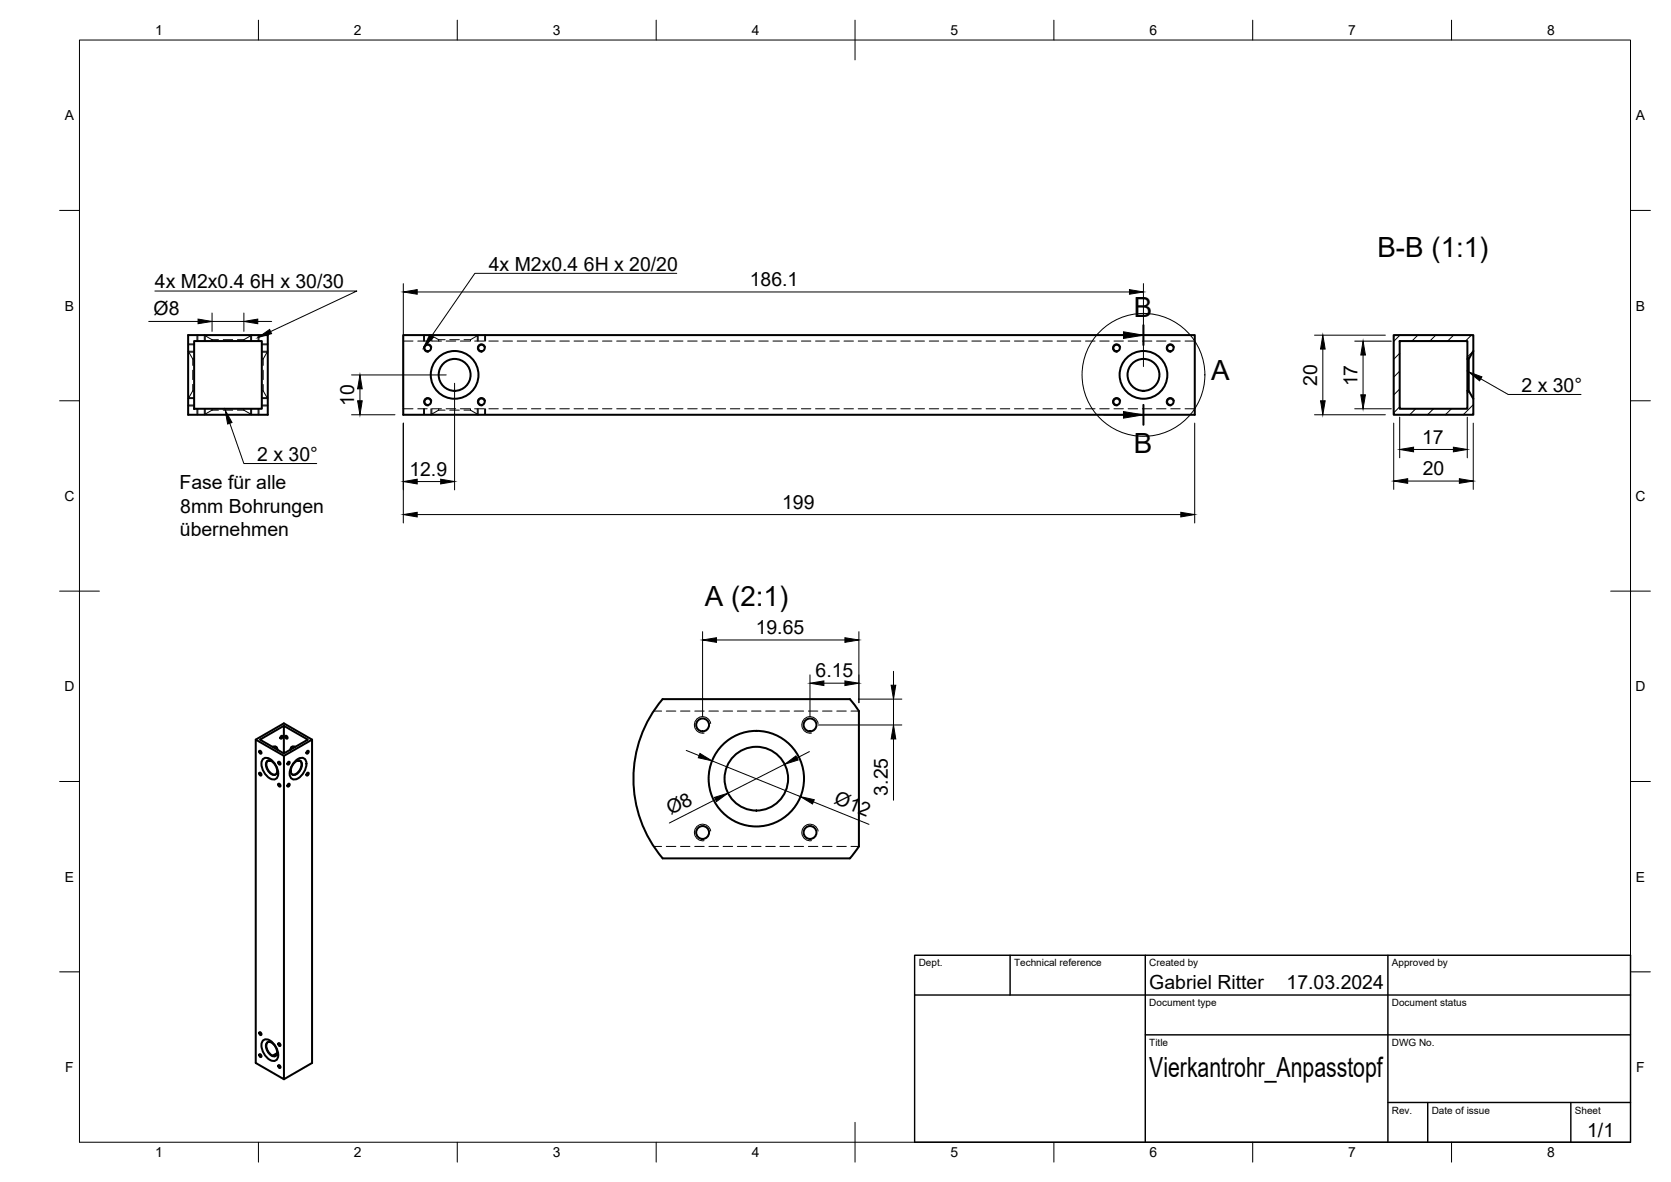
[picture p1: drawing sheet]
<svg xmlns="http://www.w3.org/2000/svg" width="420mm" height="297mm" viewBox="0 0 420 297" stroke-linecap="round" stroke-linejoin="round" font-family="sans-serif">
<!-- layer: Visible -->
<g fill="none" stroke="#000" stroke-width=".51">
<path d="M47.3 84.2h20v20h-20zM48.8 85.7h17v17h-17zM101.4 84.2h199v20h-199zM350.4 84.2h20.1v4l-1.2 2h-.3v-4.5h-17.1v17h17.1v-4.5h.3l1.2 2v4h-20.1zM369 90.2v8M369.3 90.2v8M370.5 88.2v12M166.6 175.7h47.1l2.3 3v34l-2.3 3M166.6 175.7a30.9 30.9 0 0 0 0 40M64.3 185.9l7.1 4.1v81.2l-7.1-4.1v-81.2l7.1-4.1 7.1 4.1v81.2l-7.1 4.1M65.2 188.7l.4 .1 .1 .6-.4-.2zM65.2 194.2l.4 .1 .1 .6-.4-.2z"/>
<path d="M66 190.9a1.8 1.8 0 0 1 2.8 .6l.7 1.1a2.53 2.53 0 0 1-.2 3.2 2.75 2.75 0 0 1-3.1-2.1 3.2 3.2 0 0 1-.2-2.8zM67.1 191.3a1.63 1.63 0 0 1 2.2 1.1 1.63 1.63 0 0 1-.2 2.3 2.49 2.49 0 0 1-2-3.4zM67.3 191.2a2.38 2.38 0 0 0 2 3.4M67.4 191.1l.6 .1M67.8 191.1h-.3M68.5 187.7a.82 .82 0 0 1 1.3 .7M69.3 187.6l.4 .7M70 197l.4 .1 .1 .5-.4-.1zM70 191.5l.4 .1 .1 .5-.4-.1zM70.6 185.1l.3-.2 .2 .2-.5 .5-.1-.2zM71.4 182.4l6 3.5-6 3.4zM71.4 182.4l-6 3.5 6 3.4"/>
<path d="M71.8 185l.4 .1 .1 .5-.4-.1zM72.4 197.1l.3-.2 .1 .2-.4 .6-.1-.2zM72.4 191.6l.3-.2 .1 .2-.4 .6-.1-.2zM73.5 187.6l-.4 .7M74 191.5a1.8 1.8 0 0 1 2.8-.6 3.9 3.9 0 0 1-2.9 5 1.8 1.8 0 0 1-.9-2.7zM74.1 191.6a1 1 0 0 1 1.4-.4 1 1 0 0 1 .4 1.4l-.4 .9a1.63 1.63 0 0 1-2.1 1.1 2.4 2.4 0 0 1 .7-3zM74.3 187.7a.82 .82 0 0 0-1.3 .7M75 191.1h.3M75.4 191.1l-.6 .1M75.5 191.2a2.38 2.38 0 0 1-2 3.4M77.2 188.8l.3-.1 .1 .2-.4 .5-.2-.2zM77.2 194.3l.3-.1 .1 .2-.4 .5-.2-.2z"/>
<path d="M78.5 185.9l-7.1 4.1M166.6 215.7h47.1M65.2 259.4l.4 .1 .1 .6-.4-.1zM65.2 265l.4 .1 .1 .5-.4-.1zM66 261.6a1.8 1.8 0 0 1 2.8 .6l.7 1.1a2.53 2.53 0 0 1-.2 3.2 2.75 2.75 0 0 1-3.1-2 3.2 3.2 0 0 1-.2-2.9zM67.1 262a1.63 1.63 0 0 1 2.2 1.1 1.63 1.63 0 0 1-.2 2.3 2.49 2.49 0 0 1-2-3.4zM67.3 261.9a2.38 2.38 0 0 0 2 3.4M69.7 264.7l-1.2 .6M70 267.7l.4 .1 .1 .5-.4-.1zM70 262.2l.4 .1 .1 .5-.4-.1z"/>
<circle cx="107.6" cy="87.5" r=".81"/>
<circle cx="114.3" cy="94.2" r="6"/>
<circle cx="114.3" cy="94.2" r="4"/>
<circle cx="121.1" cy="87.5" r=".81"/>
<circle cx="280.8" cy="87.5" r=".81"/>
<circle cx="287.5" cy="94.2" r="6"/>
<circle cx="287.5" cy="94.2" r="4"/>
<circle cx="294.3" cy="87.5" r=".81"/>
<circle cx="107.6" cy="101" r=".81"/>
<circle cx="121.1" cy="101" r=".81"/>
<circle cx="280.8" cy="101" r=".81"/>
<circle cx="294.3" cy="101" r=".81"/>
<circle cx="176.7" cy="182.2" r="1.62"/>
<circle cx="190.2" cy="195.7" r="8"/>
<circle cx="190.2" cy="195.7" r="12"/>
<circle cx="203.7" cy="182.2" r="1.62"/>
<circle cx="176.7" cy="209.2" r="1.62"/>
<circle cx="203.7" cy="209.2" r="1.62"/>
</g>
<!-- layer: Hidden -->
<g fill="none" stroke="#000" stroke-width=".25">
<path d="M47.3 88.2l1.2 2h.3M47.3 86.6h1.5M47.3 88.3h1.5M48.5 90.2v1.6M48.5 93v2.4M48.5 96.6v1.6M48.5 98.2h.3M48.5 98.2l-1.2 2M49.7 84.2v1.5M51.3 84.2l2 1.2M51.4 84.2v1.5M53.3 85.4h1.6"/>
<path d="M53.3 85.4v.3M56.1 85.4h2.4M59.7 85.4h1.6M63.3 84.2v1.5M63.3 84.2l-2 1.2v.3M64.9 84.2v1.5M65.8 86.6h1.5M65.8 88.3h1.5M65.8 90.2h.4M65.8 98.2h.4M66.2 96.6v1.6M66.2 93v2.4"/>
<path d="M66.2 90.2v1.6M66.2 98.2l1.1 2M67.3 88.2l-1.1 2M101.4 85.7h2.4M105.1 85.7h2.3M106.7 84.2v1.5M108.3 84.2l2 1.2M108.4 84.2v1.5M108.6 85.7h2.4M110.3 85.4h1.6M110.3 85.4v.3M112.2 85.7h2.4"/>
<path d="M113.1 85.4h2.4M115.8 85.7h2.4M116.7 85.4h1.6M119.3 85.7h2.4M120.2 84.2v1.5M120.3 84.2l-2 1.2v.3M121.9 84.2v1.5M122.9 85.7h2.4M126.5 85.7h2.4M130 85.7h2.4M133.6 85.7h2.4M137.2 85.7h2.4"/>
<path d="M140.8 85.7h2.4M144.3 85.7h2.4M147.9 85.7h2.4M151.5 85.7h2.4M155.1 85.7h2.3M158.6 85.7h2.4M162.2 85.7h2.4M165.8 85.7h2.3M169.4 85.7h2.3M172.9 85.7h2.4M176.5 85.7h2.4M180.1 85.7h2.4"/>
<path d="M183.6 85.7h2.4M187.2 85.7h2.4M190.8 85.7h2.4M194.4 85.7h2.3M197.9 85.7h2.4M201.5 85.7h2.4M205.1 85.7h2.4M208.6 85.7h2.4M212.2 85.7h2.4M215.8 85.7h2.4M219.4 85.7h2.3M222.9 85.7h2.4"/>
<path d="M226.5 85.7h2.4M230.1 85.7h2.4M233.7 85.7h2.3M237.2 85.7h2.4M240.8 85.7h2.4M244.4 85.7h2.3M247.9 85.7h2.4M251.5 85.7h2.4M255.1 85.7h2.4M258.7 85.7h2.3M262.2 85.7h2.4M265.8 85.7h2.4"/>
<path d="M269.4 85.7h2.4M272.9 85.7h2.4M276.5 85.7h2.4M280.1 85.7h2.4M283.7 85.7h2.3M287.2 85.7h2.4M290.8 85.7h2.4M294.4 85.7h2.4M298 85.7h2.4M47.3 100.2h1.5M47.3 101.8h1.5M49.7 102.7v1.5"/>
<path d="M51.4 102.7v1.5M53.3 103.1h1.6M53.3 103.1l-2 1.1M53.3 102.7v.4M56.1 103.1h2.4M59.7 103.1h1.6M61.3 103.1l2 1.1M61.3 102.7v.4M63.3 102.7v1.5M64.9 102.7v1.5M65.8 100.2h1.5M65.8 101.8h1.5"/>
<path d="M101.4 102.7h2.4M105.1 102.7h2.3M106.7 102.7v1.5M108.4 102.7v1.5M108.6 102.7h2.4M110.3 103.1h1.6M110.3 103.1l-2 1.1M110.3 102.7v.4M112.2 102.7h2.4M113.1 103.1h2.4M115.8 102.7h2.4M116.7 103.1h1.6"/>
<path d="M118.3 103.1l2 1.1M118.3 102.7v.4M119.3 102.7h2.4M120.2 102.7v1.5M121.9 102.7v1.5M122.9 102.7h2.4M126.5 102.7h2.4M130 102.7h2.4M133.6 102.7h2.4M137.2 102.7h2.4M140.8 102.7h2.4M144.3 102.7h2.4"/>
<path d="M147.9 102.7h2.4M151.5 102.7h2.4M155.1 102.7h2.3M158.6 102.7h2.4M162.2 102.7h2.4M165.8 102.7h2.3M169.4 102.7h2.3M172.9 102.7h2.4M176.5 102.7h2.4M180.1 102.7h2.4M183.6 102.7h2.4M187.2 102.7h2.4"/>
<path d="M190.8 102.7h2.4M194.4 102.7h2.3M197.9 102.7h2.4M201.5 102.7h2.4M205.1 102.7h2.4M208.6 102.7h2.4M212.2 102.7h2.4M215.8 102.7h2.4M219.4 102.7h2.3M222.9 102.7h2.4M226.5 102.7h2.4M230.1 102.7h2.4"/>
<path d="M233.7 102.7h2.3M237.2 102.7h2.4M240.8 102.7h2.4M244.4 102.7h2.3M247.9 102.7h2.4M251.5 102.7h2.4M255.1 102.7h2.4M258.7 102.7h2.3M262.2 102.7h2.4M265.8 102.7h2.4M269.4 102.7h2.4M272.9 102.7h2.4"/>
<path d="M276.5 102.7h2.4M280.1 102.7h2.4M283.7 102.7h2.3M287.2 102.7h2.4M290.8 102.7h2.4M294.4 102.7h2.4M298 102.7h2.4M164.4 178.7h1.9M167.5 178.7h2.4M171.1 178.7h2.4M174.7 178.7h2.4M178.2 178.7h2.4"/>
<path d="M181.8 178.7h2.4M185.4 178.7h2.4M189 178.7h2.3M192.5 178.7h2.4M196.1 178.7h2.4M199.7 178.7h2.4M203.3 178.7h2.3M206.8 178.7h2.4M210.4 178.7h2.4M214 178.7h2M164.4 212.7h1.9M167.5 212.7h2.4"/>
<path d="M171.1 212.7h2.4M174.7 212.7h2.4M178.2 212.7h2.4M181.8 212.7h2.4M185.4 212.7h2.4M189 212.7h2.3M192.5 212.7h2.4M196.1 212.7h2.4M199.7 212.7h2.4M203.3 212.7h2.3M206.8 212.7h2.4M210.4 212.7h2.4"/>
<path d="M214 212.7h2"/>
</g>
<!-- layer: Hidden Narrow -->
<g fill="none" stroke="#000" stroke-width=".25">
<path d="M47.3 86.4h1.5M47.3 88.5h1.5M47.3 99.9h1.5M49.5 84.2v1.5M51.6 84.2v1.5M63 84.2v1.5M65.1 84.2v1.5M65.8 86.4h1.5M65.8 88.5h1.5M65.8 99.9h1.5M106.5 84.2v1.5M108.6 84.2v1.5"/>
<path d="M120 84.2v1.5M122.1 84.2v1.5M47.3 102h1.5M49.5 102.7v1.5M51.6 102.7v1.5M63 102.7v1.5M65.1 102.7v1.5M65.8 102h1.5M106.5 102.7v1.5M108.6 102.7v1.5M120 102.7v1.5M122.1 102.7v1.5"/>
</g>
<!-- layer: Visible Narrow -->
<path d="M108.6 87.3a1.04 1.04 0 0 0-1.2-.9 1.04 1.04 0 0 0-.9 1.3 1.04 1.04 0 0 0 1.2 .8M122.1 87.3a1.04 1.04 0 0 0-1.2-.9 1.04 1.04 0 0 0-.9 1.3 1.04 1.04 0 0 0 1.2 .8M281.8 87.3a1.04 1.04 0 0 0-1.2-.9 1.04 1.04 0 0 0-.9 1.3 1.04 1.04 0 0 0 1.2 .8M295.3 87.3a1.04 1.04 0 0 0-1.2-.9 1.04 1.04 0 0 0-.9 1.3 1.04 1.04 0 0 0 1.3 .8M108.6 100.8a1.04 1.04 0 0 0-1.2-.9 1.04 1.04 0 0 0-.9 1.3 1.04 1.04 0 0 0 1.2 .8M122.1 100.8a1.04 1.04 0 0 0-1.2-.9 1.04 1.04 0 0 0-.9 1.3 1.04 1.04 0 0 0 1.2 .8M281.8 100.8a1.04 1.04 0 0 0-1.2-.9 1.04 1.04 0 0 0-.9 1.3 1.04 1.04 0 0 0 1.2 .8M295.3 100.8a1.04 1.04 0 0 0-1.2-.9 1.04 1.04 0 0 0-.9 1.3 1.04 1.04 0 0 0 1.3 .8M178.7 181.8a2.07 2.07 0 0 0-2.4-1.7 2.07 2.07 0 0 0-1.7 2.5 2.07 2.07 0 0 0 2.4 1.6M205.7 181.8a2.07 2.07 0 0 0-2.4-1.7 2.07 2.07 0 0 0-1.7 2.5 2.07 2.07 0 0 0 2.4 1.6M178.7 208.8a2.07 2.07 0 0 0-2.4-1.6 2.07 2.07 0 0 0-1.7 2.4 2.07 2.07 0 0 0 2.4 1.7M205.7 208.8a2.07 2.07 0 0 0-2.4-1.6 2.07 2.07 0 0 0-1.7 2.4 2.07 2.07 0 0 0 2.4 1.7" fill="none" stroke="#000" stroke-width=".25"/>
<!-- layer: BORDER -->
<g fill="none" stroke="#000" stroke-width=".25">
<path d="M20 10.1h390v276.9h-390zM65 5.1v5M115 5.1v5M165 5.1v5M215 5.1v10M265 5.1v5M315 5.1v5M365 5.1v5M15 52.9h5M410 52.9h5M15 100.7h5M410 100.7h5"/>
<path d="M15 148.6h10M405 148.6h10M15 196.4h5M410 196.4h5M15 244.2h5M410 244.2h5M65 287v5M115 287v5M165 287v5M215 282.1v9.9M265 287v5M315 287v5"/>
<path d="M365 287v5"/>
</g>
<!-- layer: TITLEBLOCK -->
<path d="M230 240.1h180v46.9h-180zM230 250h180M254 240.1v9.9M288 240.1v46.9M349 240.1v46.9M288 260.1h122M349 277.1h61M359 277.1v9.9M395 277.1v9.9" fill="none" stroke="#000" stroke-width=".36"/>
<!-- layer: FD_Dimensions -->
<g fill="none" stroke="#000" stroke-width=".25">
<path d="M53.3 78.7v4.6M61.3 78.7v4.6M101.4 71.3v30.8M104.9 73.4h179.1M287.5 71.3v20.8M37.4 80.8h12.4M53.3 80.8h8M64.8 80.8h3.5M88.4 94.2h23.8M90.5 97.7v3M114.3 96.3v26.8M330.5 84.2h17.8"/>
<path d="M332.6 87.7v13M340.6 85.7h9.2M342.7 89.2v10M88.4 104.2h10.9M101.4 106.3v25.1M300.4 106.3v25.1M330.5 104.2h17.8M340.6 102.7h9.2M350.4 106.3v16.7M351.9 104.8v10.2M355.4 113h10M368.9 104.8v10.2"/>
<path d="M370.4 106.3v16.7M104.9 121h5.9M104.9 129.3h192M353.9 120.9h13M176.7 158.7v21.4M216 158.7v17.9M180.1 160.8h32.3M203.7 169.6v10.5M207.2 171.7h5.2M215.8 175.7h11M224.7 168.7v3.5M224.7 175.7v6.5"/>
<path d="M172.6 188.6l3.2 1.3M179 191.2l22.3 9M197.3 192.1l-14.3 7.2M203.5 188.9l-3.1 1.6M205.8 182.2h21M224.7 185.7v15.4M179.9 200.9l-11.6 5.9M204.5 201.5l14 5.7"/>
</g>
<g fill="#000" stroke="#000" stroke-width=".25">
<path d="M101.4 73.4l3.5-.6v1.1zM284 72.8l3.5 .6-3.5 .5zM49.8 80.2l3.5 .6-3.5 .6zM61.3 80.8l3.5-.6v1.2zM90.5 94.2l.6 3.5h-1.2zM332.6 84.2l.6 3.5h-1.2zM342.7 85.7l.6 3.5h-1.1zM342.2 99.2h1.1l-.6 3.5zM89.9 100.7h1.2l-.6 3.5zM332 100.7h1.2l-.6 3.5zM351.9 113l3.5-.6v1.1zM365.4 112.4l3.5 .6-3.5 .5z"/>
<path d="M101.4 121l3.5-.6v1.2zM101.4 129.3l3.5-.6v1.2zM110.8 120.4l3.5 .6-3.5 .6zM296.9 128.7l3.5 .6-3.5 .6zM350.4 120.9l3.5-.6v1.2zM366.9 120.3l3.5 .6-3.5 .6zM176.7 160.8l3.4-.5v1.1zM203.7 171.7l3.5-.6v1.2zM212.4 171.1l3.6 .6-3.6 .6zM212.4 160.3l3.6 .5-3.6 .6zM224.1 172.2h1.1l-.5 3.5zM176 189.3l3 1.9-3.4-.8z"/>
<path d="M197.3 192.1l2.8-2.1 .6 1zM224.7 182.2l.5 3.5h-1.1zM179.6 200.4l3.4-1.1-2.8 2.1zM201.3 200.2l3.4 .8-.4 1z"/>
</g>
<!-- layer: Hole Notes -->
<path d="M64.9 84.8l2.9-2 .5 1zM108 84.1l1 .7-2.5 2.5z" fill="#000" stroke="#000" stroke-width=".25"/>
<path d="M38.9 73.1h50.8l-21.6 10.2M170.2 68.7h-50.8l-10.9 15.7" fill="none" stroke="#000" stroke-width=".25"/>
<!-- layer: Detail Boundary -->
<circle cx="287.5" cy="94.2" r="15.4" fill="none" stroke="#000" stroke-width=".25"/>
<!-- layer: Hatching -->
<g fill="none" stroke="#000" stroke-width=".25">
<path d="M351.9 88.8l-1.5 1.5M351.9 93.3l-1.5 1.5M351.9 97.8l-1.5 1.5M352 84.2l-1.6 1.6M356.5 84.2l-1.5 1.5M361 84.2l-1.5 1.5M365.5 84.2l-1.5 1.5M369.3 98.3l-.4 .4M370 84.2l-1.5 1.5M370.4 88.3l-1.5 1.4M351.9 102.2l-1.5 1.5M356 102.7l-1.5 1.5"/>
<path d="M360.4 102.7l-1.5 1.5M364.9 102.7l-1.5 1.5M370.4 101.7l-2.5 2.5"/>
</g>
<!-- layer: Section Lines -->
<path d="M287.5 81.7v5M287.5 101.8v5" fill="none" stroke="#000" stroke-width=".51"/>
<path d="M277.5 84.2h5M277.5 104.3h5" fill="none" stroke="#000" stroke-width=".25"/>
<path d="M282.5 83.4l5 .8-5 .9zM282.5 103.4l5 .9-5 .8z" fill="#000" stroke="#000" stroke-width=".25"/>
<!-- layer: Leaders -->
<path d="M369.3 93.5l3.3 1.2-.6 1zM56.6 103.1l1.7 3.1-1.1 .4z" fill="#000" stroke="#000" stroke-width=".25"/>
<path d="M372.3 95.2l6.9 3.9h18.3M57.8 106.4l3.5 10.1h18.3" fill="none" stroke="#000" stroke-width=".25"/>
<g font-size="7">
<text x="346.3" y="64.5">B-B (1:1)</text>
<text x="285.1" y="79.7">B</text>
<text x="304.6" y="95.6">A</text>
<text x="285.1" y="113.8">B</text>
<text x="177.2" y="152.2">A (2:1)</text>
<text x="289" y="270.6">Vierkantrohr_Anpasstopf</text>
</g>
<g font-size="4.9">
<text x="122.9" y="68">4x M2x0.4</text>
<text x="146.8" y="68">6H x 20/20</text>
<text x="188.5" y="71.9">186.1</text>
<text x="38.9" y="72.4">4x M2x0.4</text>
<text x="62.9" y="72.4">6H x 30/30</text>
<text x="38.6" y="79.2">Ø8</text>
<text x="331.2" y="96.9" transform="rotate(-90 331.2 96.9)">20</text>
<text x="341.3" y="97.1" transform="rotate(-90 341.3 97.1)">17</text>
<text x="382.6" y="98.4">2 x 30°</text>
<text x="89" y="102.1" transform="rotate(-90 89 102.1)">10</text>
<text x="357.6" y="111.6">17</text>
<text x="64.7" y="115.8">2 x 30°</text>
<text x="102.9" y="119.6">12.9</text>
<text x="357.8" y="119.4">20</text>
<text x="45.1" y="123">Fase für alle</text>
<text x="45.3" y="128.8">8mm Bohrungen</text>
<text x="196.7" y="127.9">199</text>
<text x="45.2" y="134.7">übernehmen</text>
<text x="190" y="159.4">19.65</text>
<text x="205.1" y="170.2">6.15</text>
<text x="209.5" y="201.8" transform="rotate(22 209.5 201.8)">Ø12</text>
<text x="223.2" y="199.9" transform="rotate(-90 223.2 199.9)">3.25</text>
<text x="168.7" y="204.9" transform="rotate(-27 168.7 204.9)">Ø8</text>
<text x="289" y="248.5">Gabriel Ritter</text>
<text x="323.5" y="248.5">17.03.2024</text>
<text x="399.1" y="285.7">1/1</text>
</g>
<g font-size="3.5">
<text x="39" y="8.8">1</text>
<text x="89" y="8.8">2</text>
<text x="139" y="8.8">3</text>
<text x="189" y="8.8">4</text>
<text x="239" y="8.8">5</text>
<text x="289" y="8.8">6</text>
<text x="339" y="8.8">7</text>
<text x="389" y="8.8">8</text>
<text x="16.3" y="30.2">A</text>
<text x="411.3" y="30.2">A</text>
<text x="16.3" y="78">B</text>
<text x="411.3" y="78">B</text>
<text x="16.2" y="125.9">C</text>
<text x="411.2" y="125.9">C</text>
<text x="16.2" y="173.7">D</text>
<text x="411.2" y="173.7">D</text>
<text x="16.3" y="221.6">E</text>
<text x="411.3" y="221.6">E</text>
<text x="16.4" y="269.4">F</text>
<text x="411.4" y="269.4">F</text>
<text x="39" y="290.8">1</text>
<text x="89" y="290.8">2</text>
<text x="139" y="290.8">3</text>
<text x="189" y="290.8">4</text>
<text x="239" y="290.8">5</text>
<text x="289" y="290.8">6</text>
<text x="339" y="290.8">7</text>
<text x="389" y="290.8">8</text>
</g>
<g font-size="2.5">
<text x="231" y="242.9">Dept.</text>
<text x="255" y="242.9">Technical reference</text>
<text x="289" y="242.9">Created by</text>
<text x="350" y="242.9">Approved by</text>
<text x="289" y="252.8">Document type</text>
<text x="350" y="252.8">Document status</text>
<text x="289" y="262.9">Title</text>
<text x="350" y="262.9">DWG No.</text>
<text x="350" y="279.9">Rev.</text>
<text x="360" y="279.9">Date of issue</text>
<text x="396" y="279.9">Sheet</text>
</g>
</svg>
